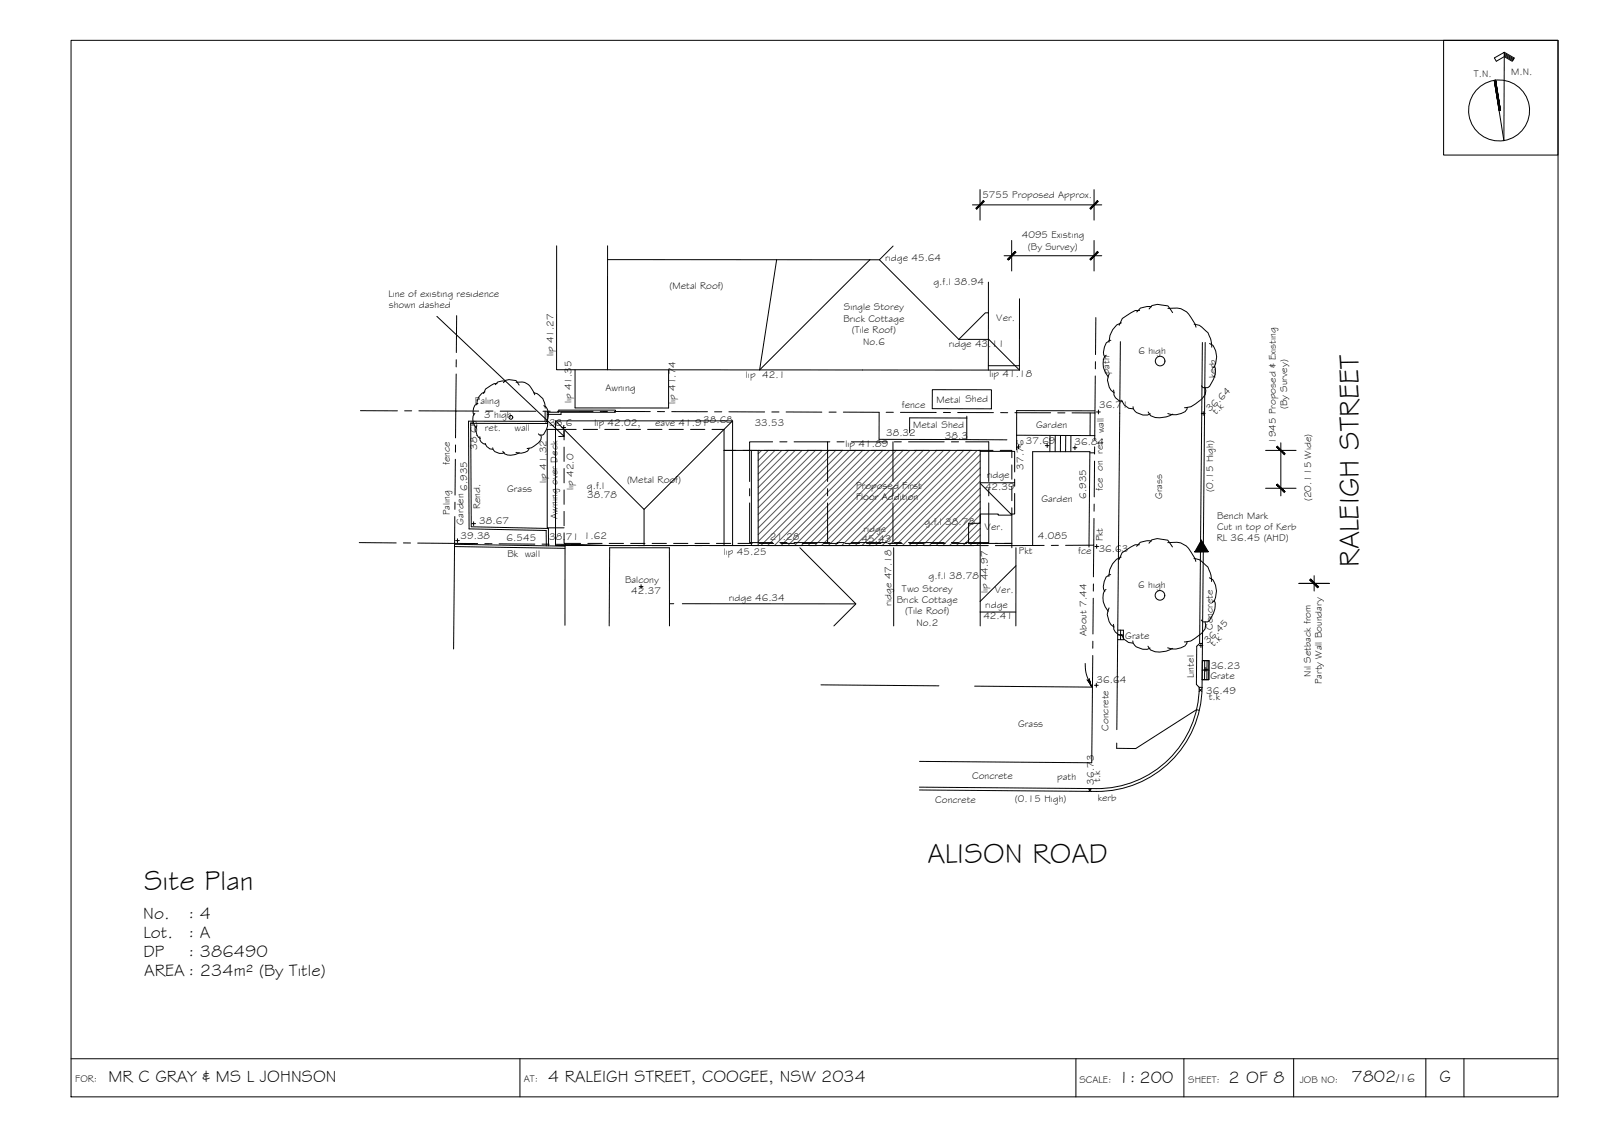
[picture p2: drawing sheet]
<svg xmlns="http://www.w3.org/2000/svg" width="420mm" height="297mm" viewBox="0 0 420 297" stroke-linecap="round" stroke-linejoin="round" font-family="sans-serif">
<!-- layer: BORDER -->
<g fill="none" stroke="#000" stroke-width=".26">
<path d="M18.6 10.6h390v277h-390zM378.6 10.6h30v30.1h-30zM394.5 13.7l2.6 1.5-.5 .9-2.1-1.2-2.1 1.2-.5-.9 2.6-1.5-.1 23.2-2.5-15.8M394.5 14l2.5 1.4M394.5 14.3l2.4 1.4M394.5 14.6l2.3 1.3M392.3 21l1.2 7.9M18.6 277.6h390M136.4 277.6v10M282.2 277.6v10M310.5 277.6v10M339.3 277.6v10"/>
<path d="M374 277.6v10M383.9 277.6v10"/>
<circle cx="393.2" cy="29" r="8"/>
</g>
<!-- layer: 0.13 -->
<g fill="none" stroke="#000" stroke-width=".26">
<path d="M132.5 99.9a2.52 2.52 0 0 0-2.6 1M290.1 93.1a3 3 0 0 0-.7 3.2l.5 1.3 .8 1.3M290.9 98a3.7 3.7 0 0 0 1.3 5M291.3 89.2h-.4l-.8 .7a3.4 3.4 0 0 0-.3 3.8M294.1 84.6a5.2 5.2 0 0 0-3.2 5.1M298.9 81.4h-1.2l-3.3 2.1-.9 1.8M301.4 81l.7-.9 1.5-.3 2.7 .4 1.2 1.8M302 80.4h-1.2l-1.7 .4-1 1M306.3 80.8a5.1 5.1 0 0 1 6.1 2.5l1 1.7 .3 .8M313.2 85a5.3 5.3 0 0 1 3.9 3l.5 1.3 .2 1.7M317.2 90.1l.9 .4a5.5 5.5 0 0 1 .4 5.6l-.5 .4M318.4 96a4 4 0 0 1-.1 3.4l-1.1 1.9-.5 .3h-1.2l-.4-.5"/>
<path d="M124.6 108.4a2.9 2.9 0 0 0 .3 3.8M125.1 111.6a2.49 2.49 0 0 0 .8 3.4M125.4 105.8a1.8 1.8 0 0 0-1.3 2.1l.2 .9M125.8 114.5a1.63 1.63 0 0 0 1.6 2M127.2 102.7a3.4 3.4 0 0 0-2.2 3.4M127.2 116.3a2.08 2.08 0 0 0 2 1.5M129.2 117.4l.1 .4a2.17 2.17 0 0 0 3 .8M130.4 100.6h-.8l-2.3 1.4-.5 1.2M131.9 118.3a1.66 1.66 0 0 0 2 1.1l1.2-.2 1.1-.5M132 100.3l.5-.6 1-.2 1.8 .3 .9 1.2M135.3 100.2a3.4 3.4 0 0 1 4.1 1.6l.8 1.7M138.7 117.5v.3a2.98 2.98 0 0 1-3.4 .8"/>
<path d="M139.9 103a3.9 3.9 0 0 1 3.1 4M141.8 114.1l.2 .5a4 4 0 0 1-3.5 3h-.3M142.6 106.4a2.8 2.8 0 0 1 .5 4.3M143.4 110.3a3.3 3.3 0 0 1-1.1 3.8h-.8l-.3-.4M292.1 102.2v.5a2.29 2.29 0 0 0 2.3 2.6M294.2 104.9a3.1 3.1 0 0 0 3 2.3M297.2 106.6v.6a3.3 3.3 0 0 0 4.5 1.3M301.1 108l.7 1a6.2 6.2 0 0 0 5.8-.4M311.4 106.8l-.1 .5a4.3 4.3 0 0 1-4.5 1.3l-.5-.2M316.1 101.6l.2 .8-.2 1.1-.9 1.1-2.8 2-1.7 .3M290.1 154.5a3.1 3.1 0 0 0-.7 3.3l.4 1.3 .8 1.2M290.9 159.4a3.7 3.7 0 0 0 1.3 5"/>
<path d="M291.3 150.7a2.21 2.21 0 0 0-1.7 1.7l-.2 1.4 .4 1.3M294.1 146a5.2 5.2 0 0 0-3.3 5.1M298.8 142.8h-1.1l-3.4 2.1-.8 1.8M301.3 142.4l.8-.9 1.4-.3 2.8 .4 1.2 1.8M302 141.9l-1.2-.1-1.7 .4-1 1M306.3 142.3a5.1 5.1 0 0 1 6 2.4l1.1 1.7 .2 .8M313.1 146.4a5.3 5.3 0 0 1 4 3.1l.5 1.3 .2 1.7M317.2 151.5l.9 .5a5.5 5.5 0 0 1 .4 5.5l-.6 .5M318.4 157.4a4 4 0 0 1-.2 3.5l-1 1.8-.5 .3h-1.2l-.4-.4M292 163.7l.1 .5a2.28 2.28 0 0 0 2.3 2.5M294.1 166.3a3.1 3.1 0 0 0 3 2.3M297.1 168l.1 .6a3.2 3.2 0 0 0 4.4 1.3"/>
<path d="M301.1 169.4l.6 1a6 6 0 0 0 5.8-.4M311.3 168.2v.5a4.2 4.2 0 0 1-4.6 1.3l-.5-.2M316 163l.2 .8-.2 1.1-.8 1.1-2.9 2.1-1.7 .2"/>
<circle cx="304.3" cy="94.7" r="1.26"/>
<circle cx="134" cy="109.4" r=".5"/>
<circle cx="304.2" cy="156.1" r="1.26"/>
</g>
<!-- layer: EXISTING -->
<g fill="none" stroke="#000" stroke-width=".26">
<path d="M293.8 89.6l-.9 101.7M315.3 89.8l-.7 78.9M316.1 89.8l-.8 90.4a27.5 27.5 0 0 1-27.8 27.3M143 107.8v2.7l-20.1-.1 .1 28.3 20.2 .4 .1 4M143.5 108.1h3.1v-.6h14.8v.6h-14.3v.5h-3.6M143.5 107.8v3.2h-20l.1 27.1 20.2 .4 .1 4.6M147.9 117.2v3.8M151.1 112.6h-3.2v2.7M153 112.6h3.7M158.6 112.6h3.8M164.2 112.6h3.8M169.8 112.6h3.8"/>
<path d="M175.5 112.6h3.7M181.1 112.6h3.8M186.7 112.6h3.2v5.5h3M194.8 118.1h3.8M200.5 118.1h3.7M206.1 118.1h3.7M211.7 118.1h3.7M217.3 118.1h3.8M222.9 118.1h3.8M228.6 118.1h3.7M230.6 108.1v7.1h23M234.2 118.1h3.7"/>
<path d="M238.6 113.4v-3.8h15v5.6M239.8 118.1h3.8M244.5 102.2h15.5v5l-15.5-.1zM245.4 118.1h3.8M251.1 118.1h3.7M253.6 115.2l10.5 .1M256.7 118.1h3.7M262.3 118.1h3.1v1.9M266.6 114.1l20.6 .1M275.4 114.1l-.1 4.3M276.8 114.1l-.1 4.3M278.1 114.2v4.2"/>
<path d="M279.5 114.2v4.2M280.9 114.2l-.1 4.2M285.8 118.7h1.3M285.9 108.3v5.9M287.2 107.7l-20.6-.1v10.3M147.9 139.7v2.8h4.4M147.9 122.8v3.8M147.9 128.5v3.7M147.9 134.1v3.7M265.4 133.1v2h-3.6v-.3h-4.7v2.4h-3.1v5.3h2M265.4 121.9v3.7M265.4 127.5v3.8"/>
<path d="M119.2 142.7l29 .5M119.2 143.3l29 .5M154.2 142.5h3.7M159.8 142.5h3.7M165.4 142.5h3.7M171 142.5h3.8M176.7 142.5h3.7M182.3 142.5h3.7M187.9 142.5h3.8M193.5 142.5h3.8M199.2 142.5h3.7M204.8 142.5h3.7"/>
<path d="M210.4 142.5h3.8M216 142.5h3.8M221.7 142.5h3.7M227.3 142.5h3.7M232.9 142.5h3.8M238.5 142.5h3.8M244.2 142.5h3.7M249.8 142.5h3.7M255.4 142.5h6.2M261 142.5h4.4h-2M270.8 143l.1-24.6h14.9l-.2 25M293.1 166.4l1.5 .1"/>
<path d="M293.2 165.2h1.4v2.5h-1.5M293.9 165.2v2.5M315.3 178.2h1.7M315.3 175.7h1.8M315.3 173.2h1.8l-.1 5h-1.7zM315.4 168.7h-.8l-.7 .7-.1 10 .7 .8M316 173.2l-.1 5M316.6 173.2l-.1 5M286.5 180.1l-.2 19.9-45.1-.4M313.8 186l-15.9 10.3-5-.1v-1.4M314.5 180.2a26.8 26.8 0 0 1-27 26.5l-46.4-.3M314.5 180.2h.8"/>
<path d="M241.1 207.1l46.4 .4"/>
</g>
<!-- layer: BOUNDARY -->
<g fill="none" stroke="#000" stroke-width=".26">
<path d="M119.6 98.1l-.1 9.7-9.6-.1M119.7 94.3l-.1 1.9M119.8 82.8l-.1 9.6M287.3 98.6l-.2 16.7M287.3 94.8v1.9M287.4 83.3l-.1 9.7M94.5 107.7h9.7M106.1 107.7h1.9M119.5 116.7v1.8M125.5 107.8h-6v7M127.4 107.8h1.9M131.2 107.8h9.4"/>
<path d="M142.4 107.8h1.9M146.2 107.8l9.3 .1M157.4 107.9h1.9M161.2 107.9h9.3M172.4 107.9h1.9M176.2 107.9h9.4M187.4 108h1.9M191.2 108h9.3M202.4 108h1.9M206.2 108h9.3M217.4 108h1.9M221.2 108l9.4 .1"/>
<path d="M232.4 108.1h1.9M236.2 108.1h9.3M247.4 108.1l1.9 .1M251.2 108.2h9.3M262.4 108.2h1.9M266.2 108.2h9.4M277.4 108.2h1.9M281.2 108.2l6 .1M287.1 117.2v1.8M119.3 135.4l-.1 7.1h6.1M119.3 131.7v1.8M119.4 120.4l-.1 9.4"/>
<path d="M286.9 135.9v7l-7.4 .1M287 132.2l-.1 1.8M287.1 120.9l-.1 9.4M94.2 142.3h9.7M105.8 142.3l1.9 .1M109.5 142.4l9.7 .1-.2 27.7M127.2 142.5l1.8 .1M130.9 142.6l9.4 .1M142.2 142.7h1.8M145.9 142.7l19.5 .3M167.3 143h1.9M171.1 143h9.3"/>
<path d="M182.3 143h1.9M186.1 143h9.3M197.3 143h1.9M201.1 143h9.3M212.3 143h1.9M216.1 143h9.3M227.3 143h1.9M231.1 143h9.3M242.3 143h1.9M246.1 143h9.3M257.3 143h1.9M273.8 143h-12.7"/>
<path d="M277.6 143h-1.9M286.7 156.8l-.1 9.4M286.8 153.1v1.9M286.9 142.9l-.1 8.3M215.3 179.5l30.9 .3M286.6 171.8l-.1 8.3-30.9-.2M286.6 168.1v1.9"/>
</g>
<!-- layer: TEXT -->
<path d="M253.6 109.1v.5M284.6 173.9l.2 2.3 .7 2.1 .2-.1v-.3M285.1 178.2l1.2 1.9M315.3 173.2h1.8l-.1 5M313.8 186l.7 .2" fill="none" stroke="#000" stroke-width=".26"/>
<g fill="#000" stroke="#000" stroke-width=".26">
<path d="M285.6 178.3l.1-.1 .1 .8zM286 179.1l.3 1z"/>
<path d="M315.1 141.6l1.8 3h-3.5zM313.4 144.6h3.5z"/>
<path d="M285.6 178.3l.2 .7zM285.3 178.4l.3 .4v-.5z"/>
<path d="M285.7 178.2l.1 .9zM285.7 178.2l.1 .9z"/>
<path d="M285.8 178.7l.1 .5zM285.8 178.7l.1 .5z"/>
<path d="M285.9 178.8l.1 .6zM285.9 178.8l.1 .6z"/>
</g>
<!-- layer: ROOFPLAN EXIST. -->
<g fill="none" stroke="#000" stroke-width=".26">
<path d="M146 64.4v32.5l121.4 .1M159.3 64.4v32.5M159.3 68.1h68.8M203.7 68.1l-4.5 28.9 28.9-28.9M230.6 68.1l20.9 20.9M234.2 64.5l-3.6 3.6h-2.5M259.2 74v23M267.4 78.3v18.7M150.8 96.9v10l24.6 .1v-10M251.5 89h7.7M259.2 95.9h8.2M259.2 82h-.8l-6.9 7"/>
<path d="M259.2 88.9l8.2 8.1M145.7 110.3l23.2 23.3 23.2-23.3M147.9 112.6h-4.4v25.8h4.4M197.1 118.1v24.9M199.2 118.1h-9.3v24.9M257.1 118.3h9v5.4M168.9 133.6v9.4M257.1 126.7l8 8.1h1v-5.4M257.1 126.6h9M265.4 134.8v8.8M266.1 125.6v1.9M148.2 142.6v21.3"/>
<path d="M175.6 158.3h1.1M179 158.3h45.4M199.2 143h-53.5v-32.7h46.4v32.7M209.8 143.6l14.7 14.7-5.8 5.8M234.4 143.6v20.5M257.1 143v21.1M266.5 143.6l-.1 20.5M266.5 148.3l-9.5 9.4M159.8 164.1l.1-20.5h15.7v20.5M257 160.5h9.4"/>
</g>
<!-- layer: HGTS_11 -->
<g fill="none" stroke="#000" stroke-width=".26">
<path d="M147.3 112.1h1M147.8 111.6v1M266.6 117.2h1M267.1 116.7v1M274.2 116.8h1M274.6 116.3v1M281.4 117.4h1M281.9 116.9v1M287.6 108h1M288.1 107.5v1M315.1 108.4h1M315.6 107.9v1"/>
<path d="M123.7 137.3h1M124.2 136.8v1M119.5 141.7h1M120 141.2v1M167.6 153.8h1M168.1 153.3v1M287.1 143.3h1M287.6 142.8v1M287 179.7h1M287.5 179.1v1.1M314.5 169.3h1M315 168.8v.9"/>
<path d="M315.8 175.5h1M316.3 175v1M314.5 180.6l.7 .7M315.2 180.6l-.7 .7M285.5 206.8l.7 .7M286.2 206.8l-.7 .7"/>
</g>
<!-- layer: HATCH -->
<g fill="none" stroke="#545454" stroke-width=".26">
<path d="M199.7 118.1l-.9 .9M201.5 118.1l-2.7 2.6M203.3 118.1l-4.5 4.4M205 118.1l-6.2 6.2M206.8 118.1l-8 7.9M208.6 118.1l-9.8 9.7M210.3 118.1l-11.5 11.5M212.1 118.1l-13.3 13.3M213.9 118.1l-15.1 15M215.7 118.1l-16.9 16.8M217.4 118.1l-18.6 18.5M219.2 118.1l-20.4 20.3"/>
<path d="M220.9 118.1l-22.1 22.1M222.7 118.1l-23.9 23.9M224.5 118.1l-24.9 24.9M226.3 118.1l-25 24.9M228 118.1l-24.9 24.9M229.8 118.1l-24.9 24.9M231.5 118.1l-24.9 24.9M233.3 118.1l-24.9 24.9M235.1 118.1l-24.9 24.9M236.9 118.1l-25 24.9M238.6 118.1l-24.9 24.9M240.4 118.1l-24.9 24.9"/>
<path d="M242.2 118.1l-25 24.9M243.9 118.1l-24.9 24.9M245.7 118.1l-24.9 24.9M247.5 118.1l-25 24.9M249.2 118.1l-24.9 24.9M251 118.1l-24.9 24.9M252.8 118.1l-25 24.9M254.5 118.1l-24.9 24.9M256.3 118.1l-24.9 24.9M257.1 119.1l-24 23.9M257.1 120.9l-22.2 22.1M257.1 122.6l-20.4 20.4"/>
<path d="M257.1 124.4l-18.7 18.6M257.1 126.2l-16.9 16.8M257.1 127.9l-15.1 15.1M257.1 129.7l-13.4 13.3M257.1 131.5l-11.6 11.5M257.1 133.2l-9.8 9.8M257.1 135l-8 8M257.1 136.8l-6.3 6.2M257.1 138.5l-4.5 4.5M257.1 140.3l-2.7 2.7M257.1 142.1l-1 .9"/>
</g>
<!-- layer: NEWWORK -->
<path d="M198.8 118.1h58.3v24.9h-58.3z" fill="none" stroke="#000" stroke-width=".26"/>
<!-- layer: ROOFPLAN NEW -->
<g fill="none" stroke="#000" stroke-width=".26">
<path d="M202.6 115.8h-6v10.4M204.5 115.8h1.9M208.3 115.8h9.3M217.1 115.8v10.4M219.5 115.8h1.9M223.3 115.8h9.3M234.2 115.8v10.4M234.5 115.8h1.9M238.3 115.8h9.3M249.5 115.8h1.9M253.3 115.8h6v10.4M196.6 131.9v10.4h6"/>
<path d="M196.6 128.1v1.9M217.1 128.1v1.9M217.1 131.9v10.4M234.2 128.1v1.9M234.2 131.9v10.4M259.3 131.9v10.4h-6M259.3 128.1v1.9M204.5 142.3h1.9M208.3 142.3h9.3M219.5 142.3h1.9M223.3 142.3h9.3M234.5 142.3h1.9"/>
<path d="M238.3 142.3h9.3M249.5 142.3h1.9"/>
</g>
<!-- layer: 0 -->
<path d="M114.6 82.9l33.3 31.5M147.9 113v1.4h-1.4" fill="none" stroke="#000" stroke-width=".26"/>
<!-- layer: BORDER -->
<g fill="#000" stroke="#000" stroke-width=".26">
<path d="M391.9 21.1l1.3 7.9zM391.9 21.1l.3-.1 1 8z"/>
<path d="M392.2 21l1 8 .3-.1zM392.2 21l1.3 7.9z"/>
</g>
<!-- layer: DIMENSION -->
<path d="M255 53.7h34M257 49.7v8M286.9 49.7v8M263.3 67h25.7M265.3 63v8M286.9 63v8M331.9 118.1h8M335.9 116.1v13.9M331.9 128h8M340.7 152.9h8M344.7 150.9v4.1" fill="none" stroke="#000" stroke-width=".26"/>
<!-- layer: 0 -->
<g fill="#000" stroke="#000" stroke-width=".26">
<path d="M255.9 54.6l.2 .2 1.8-2.2zM257.9 52.6l.3 .2-2.1 2z"/>
<path d="M287.8 52.6l-1.7 2.2 1.9-2zM287.8 52.6l-1.7 2.2-.3-.2z"/>
<path d="M266.2 65.9l-1.8 2.2 2.1-1.9zM264.2 67.9l2-2-1.8 2.2z"/>
<path d="M285.8 67.9l.3 .2 1.8-2.2zM287.9 65.9l.2 .3-2 1.9z"/>
<path d="M334.8 117.2l2 2 .2-.2zM334.8 117.2l.2-.2 2 2z"/>
<path d="M334.8 127.1l2.2 1.8-2-2zM334.8 127.1l2.2 1.8-.2 .2z"/>
<path d="M343.8 151.8l-.2 .2 2.2 1.8zM343.6 152l2.2 1.8-.2 .2z"/>
<path d="M343.6 152.1l2 2 .2-.2zM343.6 152.1l.2-.3 2 2.1z"/>
</g>
<g font-size="7.5">
<text x="356.4" y="148.6" transform="rotate(-90 356.4 148.6)">RALEIGH STREET</text>
<text x="243.2" y="226.2">ALISON ROAD</text>
<text x="37.8" y="233.3">Site Plan</text>
</g>
<g font-size="4.5">
<text x="37.6" y="240.8">No.</text>
<text x="37.6" y="245.8">Lot.</text>
<text x="49.4" y="240.8">: 4</text>
<text x="49.4" y="245.8">: A</text>
<text x="37.6" y="250.9">DP</text>
<text x="49.4" y="250.9">: 386490</text>
<text x="37.8" y="255.9">AREA : 234m² (By Title)</text>
<text x="28.4" y="283.6">MR C GRAY &amp; MS L JOHNSON</text>
<text x="143.7" y="283.6">4 RALEIGH STREET, COOGEE, NSW 2034</text>
<text x="293.4" y="283.9">1: 200</text>
<text x="322.2" y="283.9">2 OF 8</text>
<text x="354.4" y="283.8">7802</text>
<text x="377.6" y="283.8">G</text>
</g>
<text font-size="3.2" x="366.2" y="283.8">/16</text>
<g font-size="2.6">
<text x="386.6" y="20.3">T.N.</text>
<text x="396.3" y="19.6">M.N.</text>
<text x="257.6" y="52">5755 Proposed Approx.</text>
<text x="268" y="62.5">4095 Existing</text>
<text x="269.6" y="65.4">(By Survey)</text>
<text x="232.2" y="68.4">ridge 45.64</text>
<text x="101.9" y="77.8">Line of existing residence</text>
<text x="175.6" y="75.7">(Metal Roof)</text>
<text x="244.8" y="74.6">g.f.l 38.94</text>
<text x="102" y="80.7">shown dashed</text>
<text x="221.3" y="81.3">Single Storey</text>
<text x="221.2" y="84.3">Brick Cottage</text>
<text x="223.4" y="87.3">(Tile Roof)</text>
<text x="261.3" y="84.2">Ver.</text>
<text x="145.2" y="93.4" transform="rotate(-90 145.2 93.4)">lip 41.27</text>
<text x="226.3" y="90.4">No.6</text>
<text x="248.8" y="91.1">ridge 43.11</text>
<text x="298.6" y="92.8">6 high</text>
<text x="195.6" y="99">lip 42.1</text>
<text x="259.5" y="98.8">lip 41.18</text>
<text x="291" y="98.2" transform="rotate(-90 291 98.2)">path</text>
<text x="318.9" y="99.1" transform="rotate(-90 318.9 99.1)">kerb</text>
<text x="124.6" y="105.8">Paling</text>
<text x="149.9" y="105.7" transform="rotate(-90 149.9 105.7)">lip 41.35</text>
<text x="158.8" y="102.5">Awning</text>
<text x="177.2" y="105.9" transform="rotate(-90 177.2 105.9)">lip 41.74</text>
<text x="236.5" y="106.9">fence</text>
<text x="245.6" y="105.6">Metal Shed</text>
<text x="288.3" y="107">36.71</text>
<text x="337.6" y="107.3" transform="rotate(-90 337.6 107.3)">(By Survey)</text>
<text x="127" y="109.6">3 high</text>
<text x="127.2" y="113">ret.</text>
<text x="134.9" y="113">wall</text>
<text x="144" y="111.7">38.6</text>
<text x="155.9" y="111.8">lip 42.02,</text>
<text x="171.8" y="111.8">eave 41.91</text>
<text x="184.4" y="110.9">38.68</text>
<text x="197.9" y="111.6">33.53</text>
<text x="239.5" y="112.2">Metal Shed</text>
<text x="271.7" y="112.1">Garden</text>
<text x="317.3" y="108.1" transform="rotate(-45 317.3 108.1)">36.64</text>
<text x="319" y="108.8" transform="rotate(-45 319 108.8)">t.k</text>
<text x="125.1" y="117.9" transform="rotate(-90 125.1 117.9)">38.68</text>
<text x="221.7" y="117.1">lip 41.89</text>
<text x="232.4" y="114.3">38.32</text>
<text x="247.8" y="115">38.3</text>
<text x="269" y="116.3">37.69</text>
<text x="281.8" y="116.7">36.84</text>
<text x="334.7" y="116.4" transform="rotate(-90 334.7 116.4)">1945 Proposed &amp; Existing</text>
<text x="118" y="122" transform="rotate(-90 118 122)">fence</text>
<text x="258.8" y="125.4">ridge</text>
<text x="268.4" y="123.1" transform="rotate(-90 268.4 123.1)">37.76</text>
<text x="122.5" y="128.7" transform="rotate(-90 122.5 128.7)">6.935</text>
<text x="133" y="128.9">Grass</text>
<text x="143.3" y="126.6" transform="rotate(-90 143.3 126.6)">lip 41.32</text>
<text x="150.4" y="128.5" transform="rotate(-90 150.4 128.5)">lip 42.0</text>
<text x="153.9" y="128.2">g.f.l</text>
<text x="154" y="130.5">38.78</text>
<text x="164.5" y="126.5">(Metal Roof)</text>
<text x="224.5" y="131.2">Floor Addition</text>
<text x="224.6" y="128.3">Proposed First</text>
<text x="258.3" y="128.3">42.39</text>
<text x="273.1" y="131.5">Garden</text>
<text x="284.9" y="130.8" transform="rotate(-90 284.9 130.8)">6.935</text>
<text x="289.3" y="128.8" transform="rotate(-90 289.3 128.8)">fce on ret. wall</text>
<text x="304.8" y="130.9" transform="rotate(-90 304.8 130.9)">Grass</text>
<text x="318.2" y="128.9" transform="rotate(-90 318.2 128.9)">(0.15 High)</text>
<text x="343.9" y="131.4" transform="rotate(-90 343.9 131.4)">(20.115 Wide)</text>
<text x="118" y="135.1" transform="rotate(-90 118 135.1)">Paling</text>
<text x="121.6" y="137.5" transform="rotate(-90 121.6 137.5)">Garden</text>
<text x="125.7" y="137.4">38.67</text>
<text x="125.9" y="133.5" transform="rotate(-90 125.9 133.5)">Rend.</text>
<text x="146.2" y="136" transform="rotate(-90 146.2 136)">Awning over Deck</text>
<text x="242.5" y="137.6">g.f.l 38.78</text>
<text x="319.2" y="136">Bench Mark</text>
<text x="120.8" y="141.3">39.38</text>
<text x="132.9" y="141.9">6.545</text>
<text x="144" y="141.5">38.71</text>
<text x="153.1" y="141.2">1.62</text>
<text x="201.9" y="141.4">21.28</text>
<text x="226" y="142">45.43</text>
<text x="226.4" y="139.5">ridge</text>
<text x="258.2" y="139">Ver.</text>
<text x="272.2" y="141.4">4.085</text>
<text x="289.3" y="141.9" transform="rotate(-90 289.3 141.9)">Pkt</text>
<text x="319.1" y="141.9">RL 36.45 (AHD)</text>
<text x="319.2" y="139">Cut in top of Kerb</text>
<text x="133.1" y="146">Bk wall</text>
<text x="189.9" y="145.6">lip 45.25</text>
<text x="267.2" y="145.4">Pkt</text>
<text x="282.8" y="145.1">fce 36.63</text>
<text x="163.9" y="152.8">Balcony</text>
<text x="165.6" y="155.8">42.37</text>
<text x="236.6" y="155.1">Two Storey</text>
<text x="243.5" y="151.9">g.f.l 38.78</text>
<text x="259.1" y="155.6" transform="rotate(-90 259.1 155.6)">lip 44.97</text>
<text x="260.9" y="155.4">Ver.</text>
<text x="298.5" y="154.2">6 high</text>
<text x="191.2" y="157.6">ridge 46.34</text>
<text x="233.8" y="158.8" transform="rotate(-90 233.8 158.8)">ridge 47.18</text>
<text x="235.2" y="158.1">Brick Cottage</text>
<text x="237.4" y="161.1">(Tile Roof)</text>
<text x="258.4" y="159.4">ridge</text>
<text x="240.3" y="164.1">No.2</text>
<text x="257.9" y="162.3">42.41</text>
<text x="285" y="166.7" transform="rotate(-90 285 166.7)">About 7.44</text>
<text x="295.1" y="167.4">Grate</text>
<text x="318.1" y="165.2" transform="rotate(-90 318.1 165.2)">Concrete</text>
<text x="316.7" y="168.9" transform="rotate(-45 316.7 168.9)">36.45</text>
<text x="318.4" y="169.6" transform="rotate(-45 318.4 169.6)">t.k</text>
<text x="287.6" y="179">36.64</text>
<text x="313.1" y="177.7" transform="rotate(-90 313.1 177.7)">Lintel</text>
<text x="317.4" y="178">Grate</text>
<text x="317.5" y="175.3">36.23</text>
<text x="343.8" y="177.4" transform="rotate(-90 343.8 177.4)">Nil Setback from</text>
<text x="346.7" y="179.4" transform="rotate(-90 346.7 179.4)">Party Wall Boundary</text>
<text x="316.3" y="182">36.49</text>
<text x="317" y="183.6">t.k</text>
<text x="267" y="190.5">Grass</text>
<text x="290.7" y="191.6" transform="rotate(-90 290.7 191.6)">Concrete</text>
<text x="255" y="204.3">Concrete</text>
<text x="277.3" y="204.4">path</text>
<text x="286.9" y="205.7" transform="rotate(-90 286.9 205.7)">36.73</text>
<text x="288.5" y="205" transform="rotate(-90 288.5 205)">t.k</text>
<text x="245.3" y="210.4">Concrete</text>
<text x="266.2" y="210.4">(0.15 High)</text>
<text x="287.9" y="210.1">kerb</text>
<text x="19.8" y="283.8">FOR:</text>
<text x="137.4" y="283.6">AT:</text>
<text x="283.1" y="283.9">SCALE:</text>
<text x="311.6" y="283.9">SHEET:</text>
<text x="340.9" y="283.9">JOB NO:</text>
</g>
</svg>
